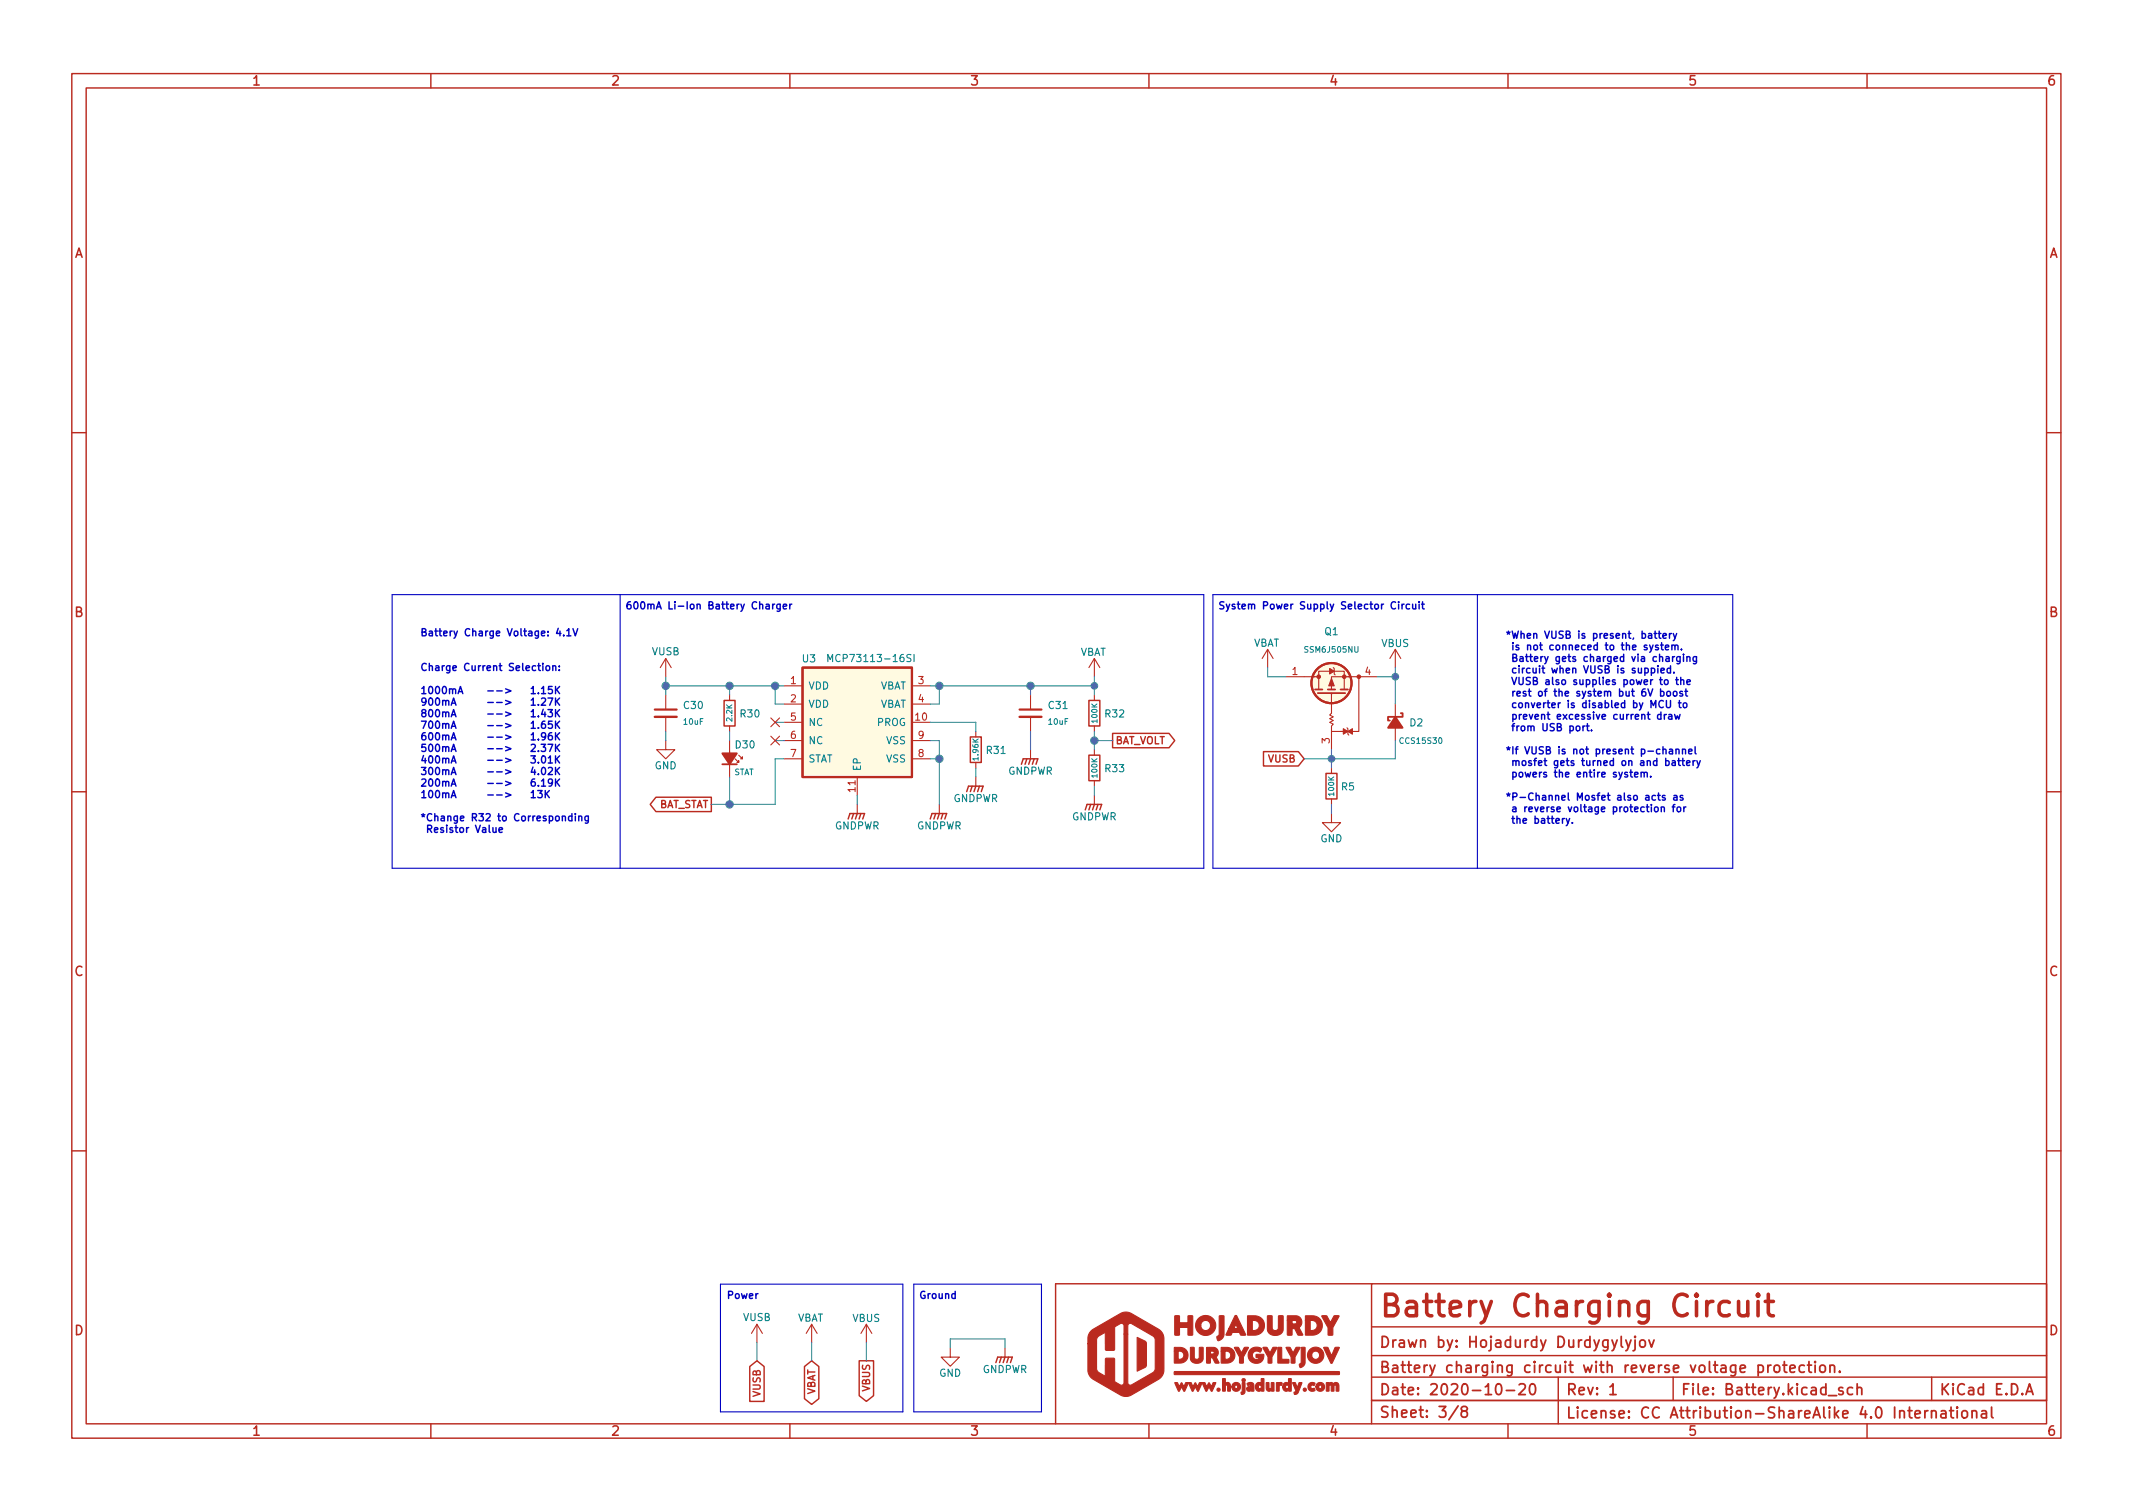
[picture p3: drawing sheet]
<svg xmlns="http://www.w3.org/2000/svg" width="297mm" height="210mm" viewBox="0 0 297 210" stroke-linecap="round" stroke-linejoin="round" font-family="sans-serif">
<g fill="none" stroke="#ba2a1f" stroke-width=".2">
<path d="M10 10.2h277v190.1h-277zM12 12.2h273v186.1h-273zM60 10.2v2M110 10.2v2M160 10.2v2M210 10.2v2M260 10.2v2M10 60.2h2M285 60.2h2M100.8 97.5h1.6v3.6h-1.6zM151.6 97.5h1.6v3.6h-1.6zM10 110.2h2"/>
<path d="M91.3 111h7.8v2h-7.8l-.8-1zM118.1 114l.3-.7h2l-.3 .7M118.9 113.3l-.3 .7M119.4 113.3l-.3 .7M119.9 113.3l-.3 .7M129.5 114l.3-.7h2l-.2 .7M130.3 113.3l-.3 .7M130.8 113.3l-.2 .7M131.3 113.3l-.2 .7M134.6 110.2l.3-.7h2l-.2 .7M135.1 102.6h1.6v3.6h-1.6zM135.4 109.5l-.3 .7"/>
<path d="M135.9 109.5l-.3 .7M136.4 109.5l-.3 .7M142.2 106.4l.3-.7h2l-.2 .7M143 105.7l-.3 .7M143.5 105.7l-.2 .7M144 105.7l-.2 .7M151.1 112.8l.3-.8h2l-.2 .8M151.6 105.2h1.6v3.5h-1.6zM151.9 112l-.3 .8M152.4 112l-.3 .8M152.9 112l-.2 .8M154.9 102.1h7.9l.8 1-.8 1h-7.9z"/>
<path d="M176 104.7h4.8l.8 1-.8 1h-4.8zM184.7 107.7h1.5v3.5h-1.5zM285 110.2h2M10 160.2h2M191 178.8h94v16.2h-94zM191 178.8h-44v19.5M285 160.2h2M60 198.3v2M104.4 190.3l1-.8 1 .8v4.8h-2zM110 198.3v2M112 190.3l1-.8 1 .8v4.5l-1 .8-1-.8zM119.6 189.5h2.1v4.8l-1.1 .8-1-.8z"/>
<path d="M138.7 189.7l.2-.7h2.1l-.3 .7M139.4 189l-.2 .7M140 189l-.3 .7M140.5 189l-.3 .7M160 198.3v2M191 188.8h94M191 184.8h94M191 195h94M191 191.8h94M191 195v3.3M210 198.3v2M217 191.8v6.5"/>
<path d="M233 191.8v3.2M260 198.3v2M269 191.8v3.2"/>
</g>
<g fill="none" stroke="#ba2a1f" stroke-width=".25">
<path d="M183.1 96h1M183.5 96.5h3.8M184.9 96h1M186.7 96h1M195.1 99.3h.2v.5h-2v.5h.2M100.6 106.4h2M203.1 195.8l-1.3 1.9M203.8 196.5l-.2-.1a.31 .31 0 0 1-.1-.3 .31 .31 0 0 1 .3-.3l.4 .1a.31 .31 0 0 1 .1 .3 .31 .31 0 0 1-.2 .3h-.3l-.3 .3 .1 .4 .2 .1h.3l.2-.3v-.4l-.2-.1M208.5 192.8a.36 .36 0 0 1 .6 .2 .77 .77 0 0 1-.5 1.2 1 1 0 0 1-.1-1.4zM209.8 193.6h1.1M211.6 192.8l.2-.1 .5 .1a.41 .41 0 0 1 0 .5l-.8 .9h.9M213.1 192.8a.36 .36 0 0 1 .4-.1 .36 .36 0 0 1 .3 .3 .77 .77 0 0 1-.5 1.2 .91 .91 0 0 1-.2-1.4z"/>
<path d="M224.2 193.1l.4-.4v1.5M224.2 194.2h.9M224.5 186.6l.3 1M225.2 186.6l-.5 1.3-.2 .2M225.8 186.1v1.3l.2 .2M226.4 186.6l.4 1M227.1 186.6l-.5 1.3-.2 .2M227.7 186.6v1.3l-.1 .1-.2 .1M227.7 186.1l-.1 .1h.1h.1l-.1-.1v.1M228.5 186.7a.41 .41 0 0 1 .6 .2v.4a.41 .41 0 0 1-.4 .3 .41 .41 0 0 1-.4-.3v-.4zM229.6 186.6l.4 1 .3-1M244.8 190.2l.5-.1 .3 .3v.4l-.2 .2-.1 .1-.5-.1"/>
<path d="M244.8 190.1v1.5M246.2 190.1v1M246.6 190.1l-.3 .1-.1 .2M247.2 190.2a.41 .41 0 0 1 .6 .2v.4a.41 .41 0 0 1-.4 .3 .41 .41 0 0 1-.3-.3v-.4zM248.3 190.1h.5M248.5 189.6v1.3l.1 .1 .2 .1M249.3 190.6l.7-.2-.1-.2-.4-.1-.2 .2v.7l.2 .1 .4-.1M251.3 190.2l-.5-.1-.2 .3v.4l.1 .2 .1 .1 .5-.1M251.7 190.1h.6M251.9 189.6v1.3l.1 .1 .3 .1M252.8 189.6l-.1 .1h.1v-.1v.1M252.8 190.1v1"/>
<path d="M253.6 190.2a.41 .41 0 0 1 .6 .2v.4a.41 .41 0 0 1-.4 .3 .41 .41 0 0 1-.4-.3v-.4zM254.6 194.3h1.2M254.8 190.2a.37 .37 0 0 1 .7 .1v.8M254.8 190.1v1M256.2 190.9l.1 .1-.1 .1-.1-.1 .1-.1v.2M256.6 193.3l-.3-.1-.2 .2v.2l.5 .2 .1 .1-.1 .2-.1 .1-.4-.1M258 193.3l-.4-.1-.3 .3v.4l.1 .2 .2 .1 .4-.1M258.6 193.3a.37 .37 0 0 1 .7 .1v.8M258.6 192.7v1.5M266.7 196.9l.7-.1-.1-.3-.4-.1-.2 .2 .1 .8h.1h.4M268.1 196.4v1M268.5 196.4l-.3 .1-.1 .2"/>
<path d="M269 196.6a.37 .37 0 0 1 .6 0v.8M269 196.4v1M270.3 196.5l.2-.1 .4 .1 .1 .9M271 196.8l-.5 .1a.29 .29 0 0 0-.2 .2 .29 .29 0 0 0 .2 .3h.5M271.5 196.4h.6M271.7 195.9v1.3l.1 .2h.3M272.6 195.9l-.1 .1 .1 .1v-.1v-.1v.2M272.6 196.4v1M273.3 196.5a.41 .41 0 0 1 .7 .2v.4a.41 .41 0 0 1-.4 .3 .41 .41 0 0 1-.4-.3v-.4zM274.6 196.6a.37 .37 0 0 1 .7 0v.8M274.6 196.4v1M276 196.5l.1-.1 .5 .1v.9"/>
<path d="M276.6 196.8l-.5 .1a.29 .29 0 0 0-.2 .2 .29 .29 0 0 0 .2 .3h.5M277.3 195.9v1.3l.3 .2M282.1 194.2l.5-1.5 .5 1.5M282.3 193.8h.7"/>
</g>
<path d="M238.5 181.2a.77 .77 0 0 0-.8 .6M240.8 181.4l-.3-.2h-.5l-.3 .2-.3 .4v.8l.3 .5 .3 .1h.5l.3-.1M242.1 181.2v1.6l.2 .3a.81 .81 0 0 0 1.1-.2M243.4 181.2v2M244.8 180.2l-.1 .2 .1 .1 .2-.1-.2-.2v.3M244.8 181.2v2M245.8 181.2h1.2M246.3 180.2v2.6l.1 .3 .6 .1" fill="none" stroke="#ba2a1f" stroke-width=".5"/>
<g fill="#ba2a1f" stroke="#ba2a1f" stroke-width=".15">
<path d="M152 185.3l4.1-2.4 .7-.2 .7 .2 3.9 2.2a1.57 1.57 0 0 1 .7 1.5v4.3a2.4 2.4 0 0 1-1.5 1.6l-3.1 1.8-.9 .1-.6-.1-3.7-2.2a1.56 1.56 0 0 1-.8-1.2v-3.8h1.2v3.5l.1 .3 .3 .2 .8 .4v-2.3l.1-.1h1.2v3.2l.7 .5a.37 .37 0 0 0 .4 0 .37 .37 0 0 0 .2-.4v-6.6h.6v6.8a.47 .47 0 0 0 .8 .1l2.6-1.6 .3-.3 .1-4.2-.1-.3-.2-.3-3.1-1.7a.36 .36 0 0 0-.4 .4v1.1h-.6v-1.2a.49 .49 0 0 0-.8-.1l-.5 .3v3.1l-.1 .1h-1l-.2-.1v-2.3l-1 .6-.2 .3v.6h-1.2v-.5a1.58 1.58 0 0 1 .5-1.3z"/>
<path d="M173 192.5h.4v1.3a.32 .32 0 0 1-.2 .3 .32 .32 0 0 1-.4-.1v-.1l.2-.2z"/>
<path d="M180 192.5h.4l.3 .7 .2-.7h.2a.14 .14 0 0 1 .2 .1 .14 .14 0 0 1-.1 .1l-.3 .9a.46 .46 0 0 1-.7 .5 .24 .24 0 0 1 .2-.4z"/>
<path d="M163.6 192.5h.2a.6 .6 0 0 1 .4 .6l.3-.6 .4 .6 .1-.3a.27 .27 0 0 1 .2-.3 .27 .27 0 0 1 .3 .1l-.4 .8a.26 .26 0 0 1-.2 .3l-.4-.6-.1 .3a.29 .29 0 0 1-.3 .3z"/>
<path d="M165.5 192.5h.4l.2 .6 .3-.6 .4 .6 .1-.3a.27 .27 0 0 1 .2-.3 .27 .27 0 0 1 .3 .1l-.4 .8a.25 .25 0 0 1-.2 .3l-.3-.6-.2 .3a.29 .29 0 0 1-.3 .3z"/>
<path d="M167.4 192.5h.2a.61 .61 0 0 1 .4 .6l.3-.6 .4 .6 .1-.3a.27 .27 0 0 1 .2-.3 .27 .27 0 0 1 .3 .1l-.3 .8a.25 .25 0 0 1-.3 .3l-.3-.6-.3 .6a.19 .19 0 0 1-.2 0 .19 .19 0 0 1-.1-.2z"/>
<path d="M171.7 192.7a.61 .61 0 0 1 1 .1 .61 .61 0 0 1-.4 .9 .61 .61 0 0 1-.8-.6h.4a.21 .21 0 0 0 .3 .2 .21 .21 0 0 0 .1-.4 .22 .22 0 0 0-.4 .2h-.4z"/>
<path d="M173.7 192.6a.54 .54 0 0 1 .7-.1 .54 .54 0 0 1 .2 .6v.3a.2 .2 0 0 1-.1 .3 .2 .2 0 0 1-.2-.1l-.1 .1a.34 .34 0 0 1-.4 0 .34 .34 0 0 1-.2-.4l.5 .1 .1-.1v-.1l-.6 .1 .2-.2 .4-.1-.1-.2-.3 .1z"/>
<path d="M175.6 192h.4v1.6l-.1 .1a.17 .17 0 0 1-.2 0 .17 .17 0 0 1-.1-.1 .48 .48 0 0 1-.5 .1 .48 .48 0 0 1-.3-.6h.4a.22 .22 0 0 0 .3 .2 .22 .22 0 0 0 .1-.4 .22 .22 0 0 0-.4 .2h-.4a.48 .48 0 0 1 .3-.5 .48 .48 0 0 1 .5 .1z"/>
<path d="M176.3 192.5h.4v.8l.2 .1 .1-.2v-.7h.4v1.2h-.3v-.2a.44 .44 0 0 1-.6 .1 .44 .44 0 0 1-.2-.5z"/>
<path d="M179.4 192h.4v1.6l-.1 .1a.17 .17 0 0 1-.2 0 .17 .17 0 0 1 0-.1 .48 .48 0 0 1-.6 .1 .48 .48 0 0 1-.3-.6h.4a.22 .22 0 0 0 .3 .2 .22 .22 0 0 0 .1-.4 .22 .22 0 0 0-.4 .2h-.4a.48 .48 0 0 1 .3-.5 .48 .48 0 0 1 .5 .1z"/>
<path d="M182.3 192.7a.45 .45 0 0 1 .4-.3 .45 .45 0 0 1 .4 .3 .21 .21 0 0 1-.1 .2 .21 .21 0 0 1-.3 0 .27 .27 0 0 0-.1 .4 .27 .27 0 0 0 .4 0 .26 .26 0 0 1 .1 .4 .26 .26 0 0 1-.4 0 .63 .63 0 0 1-.5-.4 .63 .63 0 0 1 .1-.6z"/>
<path d="M183.4 192.7a.62 .62 0 0 1 1 .1 .62 .62 0 0 1-.4 .9 .62 .62 0 0 1-.7-.6h.3a.22 .22 0 0 0 .4 .2 .22 .22 0 0 0 0-.4 .22 .22 0 0 0-.4 .1l-.3 .1z"/>
<path d="M170.3 192h.3v.7a.43 .43 0 0 1 .6-.1 .43 .43 0 0 1 .1 .5v.6h-.3v-.7a.17 .17 0 0 0-.3-.1 .17 .17 0 0 0-.1 .2v.6h-.3z"/>
<path d="M177.7 192.6l.4-.1v.2a.23 .23 0 0 1 .3-.2 .23 .23 0 0 1 .2 .3 .23 .23 0 0 1-.4 .1l-.1 .8h-.3z"/>
<path d="M184.7 192.5h.3l.1 .2a.34 .34 0 0 1 .6 0 .48 .48 0 0 1 .6-.1 .48 .48 0 0 1 .2 .6l-.1 .5h-.3v-.6a.17 .17 0 0 0-.1-.2 .17 .17 0 0 0-.2 .1v.7h-.1h-.3v-.7a.16 .16 0 0 0-.2-.1 .16 .16 0 0 0-.1 .2v.5a.2 .2 0 0 1-.2 .1 .2 .2 0 0 1-.2-.1z"/>
<path d="M163.5 191h22.9h.1v.2v.2h-.2h-22.7z"/>
<path d="M181.2 187.6l.6 .1-.1 2.1a.56 .56 0 0 1-.7 .5 .48 .48 0 0 1 .2-.6z"/>
<path d="M184.3 187.6h.6l.5 1.2 .5-1.2h.6l-.8 1.9a.26 .26 0 0 1-.3 .3z"/>
<path d="M165.8 187.6h.3a.17 .17 0 0 1 .2 0 .17 .17 0 0 1 0 .2v1.3a.36 .36 0 0 0 .5 .2 .36 .36 0 0 0 .2-.4v-1.3h.5l.1 1.6a.91 .91 0 0 1-1 .6 .91 .91 0 0 1-.8-.8z"/>
<path d="M174.1 187.9a1.09 1.09 0 0 1 1.6 0 .25 .25 0 0 1-.1 .3 .25 .25 0 0 1-.3 0 .58 .58 0 0 0-.8 .1 .58 .58 0 0 0 .1 .8 .58 .58 0 0 0 .8-.1h-.5l.1-.4h1a1.09 1.09 0 0 1-1.2 1.2 1.09 1.09 0 0 1-.9-1.4z"/>
<path d="M182.4 187.9a1.13 1.13 0 0 1 1.8 .2 1.13 1.13 0 0 1-.7 1.7 1.13 1.13 0 0 1-1.4-1.1h.6a.55 .55 0 0 0 .8 .5 .55 .55 0 0 0 0-.9 .55 .55 0 0 0-.8 .3v.1h-.6l.1-.4z"/>
<path d="M168 187.6h1a.78 .78 0 0 1 .6 .6 .78 .78 0 0 1-.2 .8l.3 .6a.17 .17 0 0 1 0 .2 .17 .17 0 0 1-.2 0h-.3l-.4-.7h-.2v.7h-.6v-1.3h.8a.22 .22 0 0 0 .3-.2 .22 .22 0 0 0-.4-.2h-.1v.4h-.6z"/>
<path d="M171.9 187.6h.6l.4 .8 .4-.8h.3a.16 .16 0 0 1 .3 .1 .15 .15 0 0 1-.1 .2l-.3 .4a1.49 1.49 0 0 0-.3 1.4l-.1 .1h-.5a1.85 1.85 0 0 0-.5-1.7z"/>
<path d="M175.9 187.6h.5l.5 .8 .4-.8h.3a.15 .15 0 0 1 .2 .1 .15 .15 0 0 1-.1 .2l-.2 .4a1.49 1.49 0 0 0-.4 1.4l-.1 .1h-.4a1.85 1.85 0 0 0-.5-1.7z"/>
<path d="M179.1 187.6h.6l.4 .8 .4-.8h.3a.16 .16 0 0 1 .3 .1 .15 .15 0 0 1-.2 .2l-.2 .4a1.49 1.49 0 0 0-.4 1.4v.1h-.5a1.77 1.77 0 0 0-.5-1.7z"/>
<path d="M163.5 187.6h.9a1.11 1.11 0 0 1 1 1.3 1.11 1.11 0 0 1-1.3 .9h-.6v-1.7h.6v1.2h.1a.57 .57 0 0 0 .7-.6 .57 .57 0 0 0-.7-.6h-.7z"/>
<path d="M170.1 187.6h.8a1.11 1.11 0 0 1 1.1 1.3 1.11 1.11 0 0 1-1.4 .9h-.5v-1.7h.5v1.2h.2a.57 .57 0 0 0 .6-.6 .57 .57 0 0 0-.7-.6h-.6z"/>
<path d="M178 187.6h.5v1.7h1v.5h-1.5z"/>
<path d="M169.8 183.2l.7 .1v2.5a.81 .81 0 0 1-.9 .8 .43 .43 0 0 1 .1-.7z"/>
<path d="M166.9 183.6a1.4 1.4 0 0 1 2.2 .3 1.4 1.4 0 0 1-.8 2 1.4 1.4 0 0 1-1.8-1.3h.7a.68 .68 0 0 0 1 .5 .68 .68 0 0 0 .1-1.1 .68 .68 0 0 0-1.1 .5v.1h-.7a1.34 1.34 0 0 1 .4-1z"/>
<path d="M176.5 183.2h.7v1.8a.44 .44 0 0 0 .4 .3 .44 .44 0 0 0 .4-.4v-1.7h.6l.1 2a1.15 1.15 0 0 1-1.2 .8 1.15 1.15 0 0 1-1-.9z"/>
<path d="M163.6 183.2l.7 .1v.9h1.1v-1h.7v2.7h-.7v-1.1h-1.1v1.1h-.7z"/>
<path d="M172 183.2a.28 .28 0 0 1 .4 .3l1 2.2a.16 .16 0 0 1 .1 .2 .16 .16 0 0 1-.3 0h-.4l-.2-.4h-1l-.2 .4h-.5a.14 .14 0 0 1-.2-.1 .14 .14 0 0 1 .1-.1l.3-.7h1.3l-.3-.6-.3 .6h-.7z"/>
<path d="M179.3 183.2h.9a.91 .91 0 0 1 1 .5 .91 .91 0 0 1-.3 1.1l.4 .9a.13 .13 0 0 1 .1 .1 .13 .13 0 0 1-.1 .1h-.6l-.4-.9h-.4v.9h-.6v-2h.6v.4h.3a.26 .26 0 0 0 .4-.1 .26 .26 0 0 0-.3-.3h-1z"/>
<path d="M184.1 183.2h.7l.5 1 .5-1h.5a.13 .13 0 0 1 .2 .1 .13 .13 0 0 1-.1 .1l-.3 .6a1.93 1.93 0 0 0-.5 1.8l-.1 .1h-.5a2.2 2.2 0 0 0-.6-2z"/>
<path d="M173.7 183.2h1.2a1.38 1.38 0 0 1 1.2 1.7 1.38 1.38 0 0 1-1.8 1h-.6v-2h.7v1.4a.75 .75 0 0 0 1-.8 .7 .7 0 0 0-.8-.6h-.9z"/>
<path d="M181.8 183.2h1.1a1.38 1.38 0 0 1 1.2 1.7 1.38 1.38 0 0 1-1.7 1h-.6v-2h.7v1.4a.75 .75 0 0 0 .9-.8 .71 .71 0 0 0-.7-.6h-.9z"/>
<path d="M158.4 186.2l1.2 .6 .1 .8-.1 2.6-.1 .2-1.1 .5z"/>
<path d="M185.4 94.5l.4 1h-.8z"/>
<path d="M185.2 93.1l.6 .4-.6 .3z"/>
<path d="M187.1 101.5l.6 .3-.6 .4z"/>
<path d="M187.7 101.8l.6-.3v.7z"/>
<circle cx="169.7" cy="193.5" r=".22"/>
<circle cx="181.7" cy="193.5" r=".22"/>
<circle cx="173.2" cy="192.2" r=".23"/>
</g>
<path d="M91.2 99.8h3M142 99.8h3" fill="none" stroke="#ba2a1f" stroke-width=".33"/>
<g fill="none" stroke="#ba2a1f" stroke-width=".3">
<path d="M91.2 98.8h3M111.8 93h15.2v15.2h-15.2zM142 98.8h3"/>
<circle cx="185.4" cy="95.1" r="2.79"/>
</g>
<g fill="none" stroke="#ba2a1f" stroke-width=".15">
<path d="M92.7 91.7v2.5M92.7 96.8v2M92.7 99.8v2M92.7 91.7l-.8 1.3M92.7 91.7l.8 1.3M101.6 96.8v.7M107.3 100l1.3 1.2M108.6 100l-1.3 1.2M109.2 95.5h2.6M109.2 98h2.6M127 95.5h2.5M127 98h2.5"/>
<path d="M143.5 96.8v2M143.5 99.8v2M152.4 91.7v2.5M152.4 96.8v.7M152.4 91.7l-.8 1.3M152.4 91.7l.8 1.3M176.5 90.4l-.7 1.3M176.5 90.4v2.6M176.5 90.4l.8 1.3M179.1 94.2h4.5M183.6 96v-2.5h3.6v2.5M185.4 96.5v2.8l-.2 .3 .5 .2-.5 .3 .5 .2-.5 .3 .5 .2-.3 .3v.7"/>
<path d="M185.7 93l.1 .1v.7l.1 .2M187.7 94.2h4.1M188 94.2h-2.6v1.8M189.2 94.2v7.6h-2.5M194.3 90.4l-.8 1.3M194.3 90.4v2.6M194.3 98v5.1M194.3 90.4l.8 1.3M92.7 103.1v1.3h1.3l-1.3 1.3-1.3-1.3h1.3M101.6 101.1v.7M101.6 103.1v5.1M102.4 105.7l.5 .5v-.3v.3h-.3"/>
<path d="M102.9 105.2l.5 .5v-.3v.3h-.3M107.3 102.5l1.3 1.2M108.6 102.5l-1.3 1.2M109.2 100.6h2.6M109.2 103.1h2.6M109.2 105.7h2.6M119.4 108.2v2.5M119.4 112v1.3M127 100.6h2.5M127 103.1h2.5M127 105.7h2.5M130.8 112v1.3"/>
<path d="M135.9 101.8v.8M135.9 106.2v.7M135.9 108.2v1.3M143.5 104.4v1.3M152.4 101.1v.7M152.4 104.4v.8M152.4 108.7v.8M152.4 110.7v1.3M185.4 113.3v1.2h1.3l-1.3 1.3-1.3-1.3h1.3M185.4 101.8v2.6M185.4 106.9v.8M185.4 111.2v.8"/>
<path d="M185.4 101.8h1.8M187.6 101.3l.1 .2v.7l.1 .2M105.4 184.4l-.8 1.3M105.4 184.4v2.5M105.4 184.4l.8 1.3M113 184.4l-.7 1.3M113 184.4v2.5M113 184.4l.8 1.3M120.6 184.4l-.7 1.3M120.6 184.4v2.5M120.6 184.4l.8 1.3M132.3 187.7v1.3h1.3l-1.3 1.2-1.2-1.2h1.2"/>
<path d="M140 187.7v1.3"/>
</g>
<g fill="#ba2a1f" stroke="#ba2a1f" stroke-width=".25">
<path d="M194.3 99.8l1 1.5h-2z"/>
<path d="M100.6 104.9h2l-1 1.5z"/>
</g>
<g fill="#fffae1" stroke="#fffae1" stroke-width=".14">
<path d="M111.8 93h15.2v15.2h-15.2z"/>
<circle cx="185.4" cy="95.1" r="2.79"/>
</g>
<g fill="#ba2a1f" stroke="#ba2a1f" stroke-width=".14">
<circle cx="187.2" cy="94.2" r=".25"/>
<circle cx="183.6" cy="94.2" r=".25"/>
<circle cx="189.2" cy="94.2" r=".25"/>
</g>
<path d="M115.3 92.1v-1l.3 .7 .4-.7v1M126.9 91.2l-.4-.1-.2 .1v.3l.5 .2 .1 .2-.2 .2h-.4M127.3 91.1v1" fill="none" stroke="#008484" stroke-width=".15"/>
<g fill="none" stroke="#0000c2" stroke-width=".2">
<path d="M70.4 95.9l.8 .3-.8 .3M70.4 97.5l.8 .3-.8 .3M70.4 99.1l.8 .3-.8 .3M74 95.9l.3-.3v1M74 97.5l.3-.3v1M74 99.1l.3-.3v1M74 96.6h.6M74 98.2h.6M74 99.8h.6M75 96.5v.1M75 98.1v.1M75 99.7v.1"/>
<path d="M75.4 95.9l.3-.3v1M75.4 97.3l.4-.1 .2 .3-.6 .7h.6M75.4 96.6h.6M75.6 98.8l-.2 .7h.6M75.9 99.1v.7M76.1 92.8l.1-.1 .3 .1 .1 .4-.1 .1-.3 .1-.1-.1zM76.3 97.2h.7l-.4 1M76.3 98.8h.6l-.3 .4 .3 .1v.4l-.2 .1-.4-.1M76.9 95.6h-.5v.5l.1-.1h.3l.1 .2v.3l-.2 .1-.3-.1M77 92.8l.1-.1h.3v.7M77 92.7v.7M77.4 95.6v1"/>
<path d="M77.4 97.2v1M77.4 98.8v1M77.5 96l.4 .6M77.5 97.6l.4 .6M77.5 99.2l.4 .6M77.7 87.5l-.2 .7h.6M77.9 93.3v.1M77.9 92.7v.1M77.9 95.6l-.5 .6M77.9 97.2l-.5 .6M77.9 98.8l-.5 .6M78.5 88.4v.1"/>
<path d="M78.9 87.8l.3-.3v1M78.9 88.5h.6M79.8 87.5l.3 1 .4-1M106.7 84.2h.4v.6M107.1 84.4h-.3l-.2 .2 .2 .2 .3-.1M107.6 84.1v.7M107.9 84.1l-.3 .2M108.6 84.1v.8l-.1 .2h-.3M108.6 84.2l-.2-.1-.2 .2 .1 .4h.3M109.1 84.5l.5-.1-.1-.2-.3-.1-.1 .2v.4h.4M110 84.1v.7M110.3 84.1l-.3 .2"/>
<path d="M195.2 84.1v.7M195.5 84.1l-.3 .2M196.3 84.2l-.3-.1-.2 .2 .1 .4h.4M196.7 84.1l.1 .6 .2 .1 .2-.1M197.2 84.1v.7M197.6 83.8v.1M197.6 84.1v.7M198 84.1h.3M198.1 83.8v.8l.2 .2M230 93.1l.3-.1 .1 .2-.1 .5h-.3M230.9 93v.7M230.9 89.9l-.2-.1-.2 .2 .1 .1 .3 .1v.2h-.4"/>
<path d="M230.9 88.2h.4M231.1 87.9v.8l.2 .2M231.3 96.3h.2l.2 .1-.1 .5h-.3M231.3 89.8h.3M231.3 95.9v1M231.3 93.4l.5-.1-.1-.2-.3-.1-.1 .2v.5h.4M231.3 99.5h-.3l-.2 .2 .1 .4h.4M231.3 99.1v1M231.4 89.5v.8l.2 .2M231.6 88.5l.5-.1-.1-.1-.3-.1-.1 .2v.4h.4M231.6 97.6a.47 .47 0 0 0-.6 .4 .47 .47 0 0 0 .4 .5l.2-.1M231.8 99.5v.6"/>
<path d="M231.8 94.7l.2-.1 .3 .1v.4l-.1 .2h-.2l-.2-.1zM231.9 90.2l.5-.1-.1-.2-.2-.1-.2 .2 .1 .4h.3M232.1 97.5v.8l.2 .2h.1l.2-.2v-.8M232.1 99.5l-.3 .2M232.2 96.3h.2l.2 .1v.3l-.2 .2h-.2l-.1-.2zM232.4 99.5h.4v.6M232.5 88.2v.7M232.6 93.1l-.3-.1-.1 .2 .1 .5h.3M232.6 92.7v1M232.8 88.2l-.3 .2M232.8 89.9l.2-.1 .2 .1 .1 .6M232.8 99.7l-.3 .1-.2 .1 .2 .2h.3"/>
<path d="M232.8 89.8v.7M232.9 91.4v.7M233 88.2l.3 .7M233.1 93.6v.1M233.1 96.3h.2l.2 .1v.3l-.2 .2h-.2l-.1-.2zM233.2 91.4l-.3 .2M233.2 99.5l.2 .6 .2-.4 .2 .4 .2-.6M233.3 90l.1-.2 .2 .1 .1 .6M233.3 94.6h.4M233.5 88.2l-.3 .9-.2 .1M233.5 94.3v.9l.2 .1M233.7 97.9h.4"/>
<path d="M233.9 97.5v.9l.2 .1M234 91.4v.8l-.2 .2h-.3M234 91.5l-.3-.1-.2 .2 .1 .4h.4M234.1 94.7l.1-.1 .2 .1 .1 .6M234.1 94.3v1M234.2 90.4v.1M234.3 96.3h-.2l-.2 .1 .1 .1 .3 .1v.3h-.4M234.4 91.1v.1M234.4 98l.2-.1 .3 .1v.3l-.1 .2h-.2l-.2-.1zM234.4 91.4v.7M234.6 96.3h.4M234.8 95.9v.9l.2 .1"/>
<path d="M234.9 91.5l.2-.1 .2 .1v.6M234.9 95l.5-.1-.1-.2-.2-.1-.2 .2 .1 .5h.3M234.9 91.4v.7M236.3 91.4v.8l-.2 .2h-.3M236.3 91.5l-.3-.1-.2 .2 .1 .4h.4M68.6 115.2l.1 .7h.2l.2-.1M69.1 115.2v.7M69.2 110.7h.7M69.5 115.6l.5-.1-.1-.2-.3-.1-.1 .2 .1 .5h.3M70.4 100.7l.8 .3-.8 .3M70.4 102.4l.8 .2-.8 .3M70.4 104l.8 .3-.8 .2"/>
<path d="M70.4 105.6l.8 .3-.8 .3M70.4 107.2l.8 .3-.8 .3M70.4 108.8l.8 .3-.8 .3M70.4 110.4l.8 .3-.8 .3M73.9 105.2h.7l-.4 .4 .3 .1v.5h-.1h-.5M74 100.7l.3-.3v1M74 102.3l.3-.3v1M74 103.7l.4-.1 .2 .3-.7 .7h.7M74 110.4l.3-.3v1M74 101.4h.6M74 103h.6M74 111.1h.6"/>
<path d="M74.2 106.8l-.2 .7h.6M74.5 108.5h-.3a.67 .67 0 0 0 0 1l.3-.1 .1-.4-.2-.2h-.2l-.2 .2M74.5 107.2v.7M74.9 110.1h.6l-.3 .4 .3 .1v.4l-.2 .1-.4-.1M75 101.3v.1M75 102.9v.1M75 104.5v.1M75 106.2h.1M75 107.8v.1M75 109.4v.1M75.4 103.6h.6l-.4 .4 .3 .1v.4l-.1 .1-.4-.1M75.4 108.8l.3-.3v1"/>
<path d="M75.4 109.5h.6M75.5 105.3l.1-.1a.53 .53 0 0 1 .4 .5 .53 .53 0 0 1-.4 .5h-.1l-.1-.3zM75.5 107l.1-.1a.53 .53 0 0 1 .4 .5 .53 .53 0 0 1-.4 .5l-.1-.1-.1-.3zM75.9 100.4l-.3 .1a.67 .67 0 0 0 0 .9l.3-.1 .1-.3-.2-.2h-.2l-.2 .2M75.9 110.1v1M76 102.5l-.2 .1h-.3l-.1-.1 .1-.4 .3-.1 .1 .1a.66 .66 0 0 1-.2 .9h-.2M76.1 110.5l.4 .6M76.3 103.6h.7l-.4 1M76.4 105.5l.2-.3v1M76.4 107l.3-.1 .2 .2-.6 .8h.6M76.4 106.2h.5M76.5 110.1l-.6 .5"/>
<path d="M76.8 102l-.2 .1a.67 .67 0 0 0 0 .9l.3-.1v-.3l-.2-.2-.2 .1-.1 .1M76.9 100.4h-.5v.5l.1-.1h.3l.1 .2v.3l-.2 .1-.3-.1M76.9 108.9l-.2 .2h-.1l-.2-.2 .1-.4h.2l.2 .1a.66 .66 0 0 1-.3 .9h-.1M77.4 100.4v1M77.4 102v1M77.4 103.6v1M77.4 105.2v1M77.4 106.9v1M77.4 108.5v1M77.5 100.8l.4 .6M77.5 102.5l.4 .5M77.5 104.1l.4 .5"/>
<path d="M77.5 105.7l.4 .5M77.5 107.3l.4 .6M77.5 108.9l.4 .6M77.9 100.4l-.5 .6M77.9 102l-.5 .6M77.9 103.6l-.5 .6M77.9 105.2l-.5 .6M77.9 106.9l-.5 .5M77.9 108.5l-.5 .5M79.6 113.7l-.2-.1-.2 .2 .1 .4h.3M79.6 113.3v1M80.1 113.3v.1"/>
<path d="M80.1 113.6v.7M80.6 113.7l.1-.1 .3 .1v.6M80.6 113.6v.7M81.9 113.6v.8l-.2 .2h-.2M81.9 113.7l-.3-.1-.1 .2 .1 .4h.3M217.9 114l-.3 .2M218.1 114l.2 .6M218.6 114l-.3 .9-.2 .1M219 114.5v.1M220.4 101.1v.7M220.7 101.1l-.3 .2M220.9 101.1h.4"/>
<path d="M221.1 100.8v.8l.2 .2M221.6 101.7v.1M227.6 107.9l.5-.1v-.2l-.3-.1-.2 .2 .1 .4h.4M228.5 107.6l.2-.1 .2 .1 .1 .6M228.5 107.5v.7M229 107.7l.1-.2 .2 .1 .1 .6M229.9 108.1v.1M230.8 110.7h.4M231 110.4v.9l.2 .1M231.3 112.5l.2-.1h.2l.1 .6M231.3 112.4v.6M231.9 110.8l-.3-.1-.1 .2v.1l.4 .1v.3h-.4"/>
<path d="M232.5 104.4h.4v.6M232.9 106h.4v.6M232.9 112.4h.4M232.9 104.5l-.3 .1-.2 .1 .2 .3 .3-.1M233.1 110.8h.4v.6M233.3 112l-.3 .2v.8M233.3 106.2h-.3l-.2 .1 .2 .3 .3-.1M233.4 104.4l.1-.1 .3 .1v.6M233.4 104.3v.7M233.5 111h-.3l-.1 .2 .1 .2h.3M233.6 112.4h.3l.2 .1v.3l-.2 .2h-.3l-.1-.2zM233.6 105.9h.4"/>
<path d="M233.8 105.6v.8l.2 .2M234.2 105.9h.4M234.3 104.4l.1-.1 .3 .1v.6M234.3 104.3v.7M234.3 105.6v.8l.3 .2M234.3 110.8l-.2-.1-.1 .2v.1l.3 .1v.3h-.3M234.5 112.4v.6M234.8 112.4l-.3 .1M234.9 106.3l.4-.1v-.2l-.3-.1-.1 .2v.4h.4M235.2 104.6l.4-.1v-.1l-.3-.1-.1 .2v.4h.4M235.8 105.9v.7M236.1 104v.8l.1 .2"/>
<path d="M236.1 105.9l-.3 .2M236.3 105.9l.2 .7M236.8 105.9l-.4 .9-.1 .1"/>
</g>
<path d="M54.6 82.8h113v38.1h-113zM86.4 82.8v38.1M168.9 82.8h72.4v38.1h-72.4zM205.7 82.8v38.1M100.3 178.8h25.4v17.8h-25.4zM127.3 178.8h17.7v17.8h-17.7z" fill="none" stroke="#0000c2" stroke-width=".15"/>
<g fill="none" stroke="#437584" stroke-width=".15">
<path d="M92.7 94.2v2.6M92.7 95.5h16.5M101.6 95.5v1.3M107.9 95.5v2.5h1.3M129.5 95.5h22.9M130.8 95.5v2.5h-1.3M143.5 95.5v1.3M152.4 94.2v2.6M176.5 93v1.2h2.6M191.8 94.2h2.5M194.3 93v5M92.7 101.8v1.3"/>
<path d="M101.6 101.8v1.3M101.6 108.2v3.8M107.9 103.1h1.3M107.9 100.6h1.3M109.2 105.7h-1.3v6.3h-8.8M119.4 110.7v1.3M129.5 105.7h1.3M129.5 103.1h1.3v8.9M129.5 100.6h6.4v1.2M135.9 106.9v1.3M143.5 101.8v2.6M152.4 103.1h2.5"/>
<path d="M152.4 101.8v2.6M152.4 109.5v1.2M185.4 104.4v2.5M185.4 112v1.3M194.3 103.1v2.6h-12.7M105.4 186.9v2.6M113 186.9v2.6M120.6 186.9v2.6M132.3 187.7v-1.3h7.7v1.3"/>
</g>
<g fill="#437584" stroke="#437584" stroke-width=".15">
<circle cx="108" cy="95.5" r=".51"/>
<circle cx="92.7" cy="95.5" r=".51"/>
<circle cx="101.6" cy="95.5" r=".51"/>
<circle cx="152.4" cy="95.5" r=".46"/>
<circle cx="152.4" cy="103.1" r=".51"/>
<circle cx="130.8" cy="105.7" r=".51"/>
<circle cx="130.8" cy="95.5" r=".51"/>
<circle cx="143.5" cy="95.5" r=".51"/>
<circle cx="194.3" cy="94.2" r=".46"/>
<circle cx="185.4" cy="105.7" r=".46"/>
<circle cx="101.6" cy="112" r=".51"/>
</g>
<text font-size="4.2" fill="#ba2a1f" x="192" y="183.4">Battery Charging Circuit</text>
<g font-size="2.1" fill="#ba2a1f">
<text x="192" y="187.7">Drawn by: Hojadurdy Durdygylyjov</text>
<text x="192" y="191.2">Battery charging circuit with reverse voltage protection.</text>
<text x="192" y="194.3">Date: 2020-10-20</text>
<text x="192" y="197.4">Sheet: 3/8</text>
<text x="218" y="194.3">Rev: 1</text>
<text x="218" y="197.5">License: CC Attribution-ShareAlike 4.0 International</text>
<text x="234" y="194.3">File: Battery.kicad_sch</text>
<text x="270" y="194.3">KiCad E.D.A</text>
</g>
<g font-size="1.8" fill="#ba2a1f">
<text x="35" y="11.9">1</text>
<text x="85" y="11.9">2</text>
<text x="135" y="11.9">3</text>
<text x="185" y="11.9">4</text>
<text x="235" y="11.9">5</text>
<text x="285" y="11.9">6</text>
<text x="10.3" y="35.9">A</text>
<text x="285.3" y="35.9">A</text>
<text x="10.3" y="85.9">B</text>
<text x="285.3" y="85.9">B</text>
<text x="10.3" y="135.9">C</text>
<text x="285.3" y="135.9">C</text>
<text x="10.3" y="185.9">D</text>
<text x="285.3" y="185.9">D</text>
<text x="35" y="199.9">1</text>
<text x="85" y="199.9">2</text>
<text x="135" y="199.9">3</text>
<text x="185" y="199.9">4</text>
<text x="235" y="199.9">5</text>
<text x="285" y="199.9">6</text>
</g>
<g font-size="1.4" fill="#0000c2">
<text x="58.4" y="88.6">Battery Charge Voltage: 4.1V</text>
<text x="87" y="84.8">600mA Li-Ion Battery Charger</text>
<text x="169.5" y="84.8">System Power Supply Selector Circuit</text>
<text x="209.5" y="88.9">*When VUSB is present, battery</text>
<text x="58.4" y="93.4">Charge Current Selection:</text>
<text x="209.9" y="90.5">is not conneced to the system.</text>
<text x="209.9" y="92.1">Battery gets charged via charging</text>
<text x="209.9" y="93.8">circuit when VUSB is suppied.</text>
<text x="209.9" y="95.4">VUSB also supplies power to the</text>
<text x="58.4" y="96.6">1000mA --&gt; 1.15K</text>
<text x="58.4" y="98.2">900mA --&gt; 1.27K</text>
<text x="58.4" y="99.9">800mA --&gt; 1.43K</text>
<text x="58.4" y="101.5">700mA --&gt; 1.65K</text>
<text x="209.9" y="97">rest of the system but 6V boost</text>
<text x="209.9" y="98.6">converter is disabled by MCU to</text>
<text x="209.9" y="100.2">prevent excessive current draw</text>
<text x="209.9" y="101.8">from USB port.</text>
<text x="58.4" y="103.1">600mA --&gt; 1.96K</text>
<text x="58.4" y="104.7">500mA --&gt; 2.37K</text>
<text x="58.4" y="106.3">400mA --&gt; 3.01K</text>
<text x="58.4" y="107.9">300mA --&gt; 4.02K</text>
<text x="209.5" y="105">*If VUSB is not present p-channel</text>
<text x="209.9" y="106.6">mosfet gets turned on and battery</text>
<text x="58.4" y="109.5">200mA --&gt; 6.19K</text>
<text x="58.4" y="111.1">100mA --&gt; 13K</text>
<text x="209.5" y="111.5">*P-Channel Mosfet also acts as</text>
<text x="209.9" y="108.2">powers the entire system.</text>
<text x="209.9" y="113.1">a reverse voltage protection for</text>
<text x="58.4" y="114.3">*Change R32 to Corresponding</text>
<text x="58.8" y="116">Resistor Value</text>
<text x="209.9" y="114.7">the battery.</text>
<text x="101.1" y="180.9">Power</text>
<text x="127.9" y="180.9">Ground</text>
</g>
<g font-size="1.4" fill="#008484">
<text x="184.5" y="88.4">Q1</text>
<text x="90.8" y="91.2">VUSB</text>
<text x="111.8" y="92.2">U3</text>
<text x="112.5" y="96">VDD</text>
<text x="116.1" y="92.2">MCP73113-16SI</text>
<text x="122.4" y="96">VBAT</text>
<text x="150.4" y="91.3">VBAT</text>
<text x="174.5" y="90">VBAT</text>
<text x="192.4" y="90.1">VBUS</text>
<text x="95.3" y="98.7">C30</text>
<text x="103.2" y="99.9">R30</text>
<text x="112.5" y="98.5">VDD</text>
<text x="112.5" y="101.1">NC</text>
<text x="122.1" y="101.1">PROG</text>
<text x="122.4" y="98.5">VBAT</text>
<text x="146.1" y="98.7">C31</text>
<text x="154" y="99.9">R32</text>
<text x="196.3" y="101.1">D2</text>
<text x="91.1" y="107.1">GND</text>
<text x="102.5" y="104.2">D30</text>
<text x="112.5" y="106.2">STAT</text>
<text x="112.5" y="103.6">NC</text>
<text x="119.9" y="107.4" transform="rotate(-90 119.9 107.4)">EP</text>
<text x="123.5" y="103.6">VSS</text>
<text x="123.5" y="106.2">VSS</text>
<text x="137.4" y="105">R31</text>
<text x="140.3" y="107.9">GNDPWR</text>
<text x="154" y="107.5">R33</text>
<text x="132.7" y="111.7">GNDPWR</text>
<text x="186.8" y="110">R5</text>
<text x="116.2" y="115.5">GNDPWR</text>
<text x="127.6" y="115.5">GNDPWR</text>
<text x="149.2" y="114.2">GNDPWR</text>
<text x="183.9" y="117.3">GND</text>
<text x="103.5" y="183.9">VUSB</text>
<text x="111" y="184">VBAT</text>
<text x="118.7" y="184.1">VBUS</text>
<text x="130.8" y="191.7">GND</text>
<text x="136.8" y="191.2">GNDPWR</text>
</g>
<g font-size="1.4" fill="#ba2a1f">
<text x="110.1" y="95.2">1</text>
<text x="127.9" y="95.2">3</text>
<text x="180" y="94">1</text>
<text x="190.1" y="94">4</text>
<text x="110.1" y="97.8">2</text>
<text x="110.1" y="100.3">5</text>
<text x="127.5" y="100.3">10</text>
<text x="127.9" y="97.8">4</text>
<text x="110.1" y="105.4">7</text>
<text x="110.1" y="102.9">6</text>
<text x="127.9" y="102.9">9</text>
<text x="127.9" y="105.4">8</text>
<text x="155.2" y="103.6">BAT_VOLT</text>
<text x="176.7" y="106.2">VUSB</text>
<text x="185.2" y="103.5" transform="rotate(-90 185.2 103.5)">3</text>
<text x="91.5" y="112.5">BAT_STAT</text>
<text x="119.1" y="110.2" transform="rotate(-90 119.1 110.2)">11</text>
<text x="105.9" y="194.4" transform="rotate(-90 105.9 194.4)">VUSB</text>
<text x="113.5" y="194.3" transform="rotate(-90 113.5 194.3)">VBAT</text>
<text x="121.2" y="193.6" transform="rotate(-90 121.2 193.6)">VBUS</text>
</g>
<g font-size="1.1" fill="#008484">
<text x="181.9" y="90.9">SSM6J505NU</text>
<text x="95.3" y="100.9">10uF</text>
<text x="146.1" y="100.9">10uF</text>
<text x="102.2" y="107.9">STAT</text>
<text x="195.1" y="103.6">CCS15S30</text>
</g>
<g font-size="1" fill="#008484">
<text x="102" y="100.4" transform="rotate(-90 102 100.4)">2.2K</text>
<text x="152.8" y="100.6" transform="rotate(-90 152.8 100.6)">100K</text>
<text x="136.2" y="105.8" transform="rotate(-90 136.2 105.8)">1.96K</text>
<text x="152.8" y="108.2" transform="rotate(-90 152.8 108.2)">100K</text>
<text x="185.8" y="110.7" transform="rotate(-90 185.8 110.7)">100K</text>
</g>
</svg>
